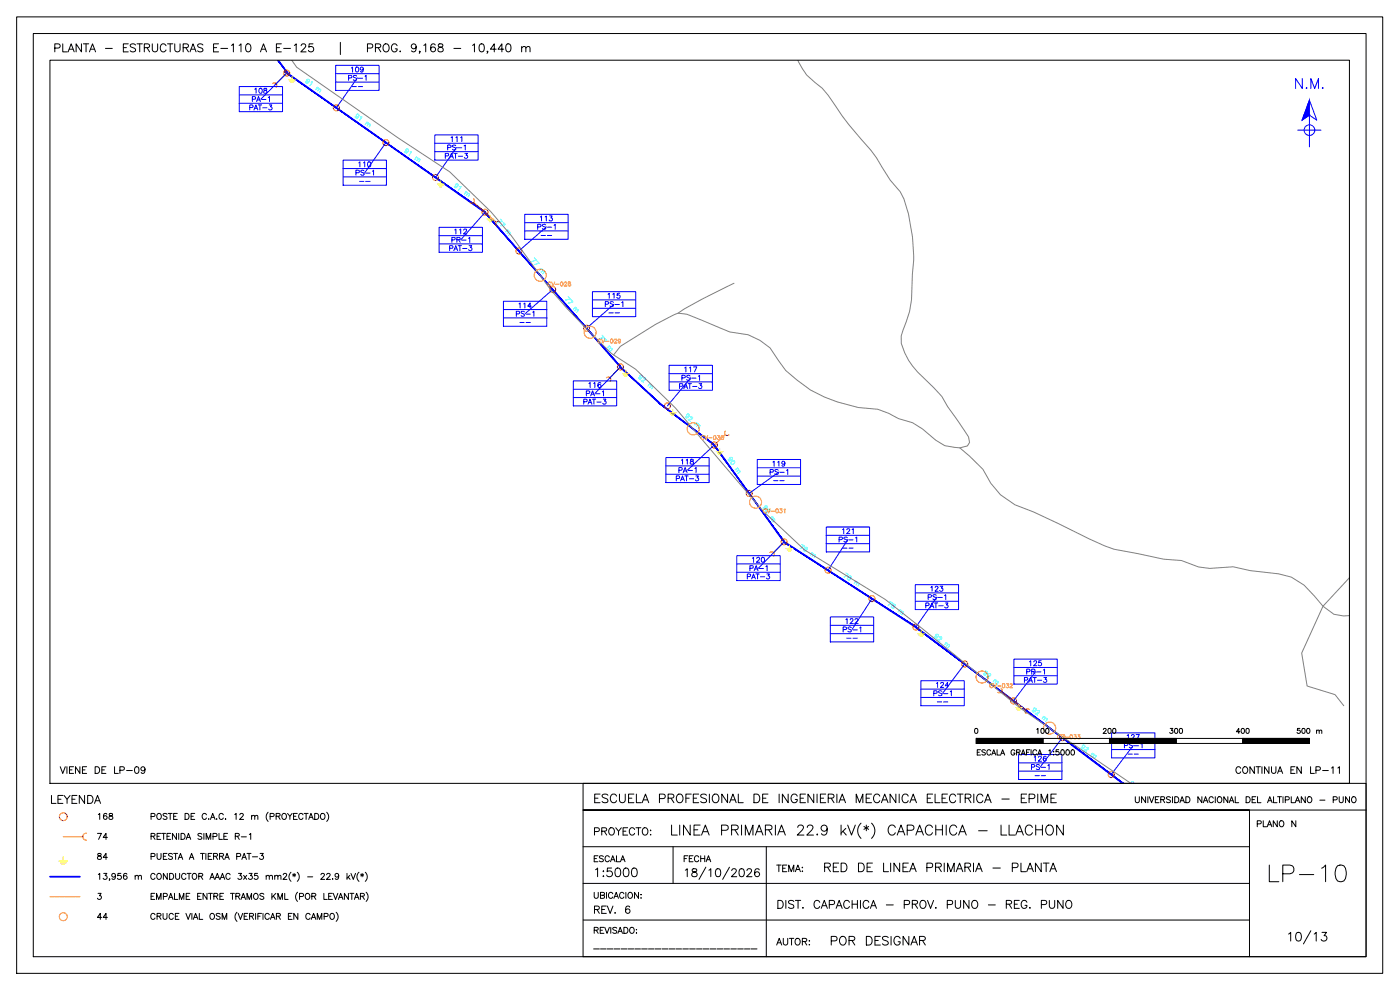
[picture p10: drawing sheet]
<svg xmlns="http://www.w3.org/2000/svg" width="420mm" height="297mm" viewBox="0 0 420 297" stroke-linecap="round" stroke-linejoin="round" font-family="sans-serif">
<!-- layer: RP_CONDUCTOR -->
<g fill="#00f" stroke="#00f" stroke-width=".3">
<path d="M83.3 18.1l3.2 4.3 .2-.1zM83.3 18.1h.3l3.1 4.2z"/>
<path d="M85.6 21.4l-.2 .2 60.2 42zM85.4 21.6l60.2 42-.1 .2zM145.6 63.6l-.1 .2 40.8 46.2zM145.5 63.8l40.8 46.2-.2 .2zM186.3 110l-.2 .2 11.7 10.6zM186.1 110.2l11.7 10.6-.1 .2zM197.8 120.8l-.1 .2 16.7 12.4zM197.7 121l16.7 12.4-.1 .2zM214.4 133.4l-.1 .2 21.1 28.9zM214.3 133.6l21.1 28.9-.2 .2zM235.4 162.5l-.2 .2 39.7 25.4zM235.2 162.7l39.7 25.4-.1 .2zM274.9 188.1l-.1 .2 62.3 46.7zM274.8 188.3l62.3 46.7h-.4z"/>
</g>
<!-- layer: RP_EMPALME -->
<path d="M85.5 21.5l1.1 .9M15 269.1h1.3M16.6 269.1h1.2M18.1 269.1h1.3M19.6 269.1h1.3M21.1 269.1h1.3M22.7 269.1h1.3" fill="none" stroke="#f00" stroke-width=".3"/>
<!-- layer: RP_POSTE -->
<g fill="none" stroke="#f00" stroke-width=".3">
<circle cx="86.1" cy="21.9" r=".9"/>
<circle cx="100.9" cy="32.4" r=".9"/>
<circle cx="115.8" cy="42.8" r=".9"/>
<circle cx="130.7" cy="53.3" r=".9"/>
<circle cx="145.6" cy="63.7" r=".9"/>
<circle cx="155.7" cy="75.3" r=".9"/>
<circle cx="165.9" cy="86.9" r=".9"/>
<circle cx="176" cy="98.5" r=".9"/>
<circle cx="186.2" cy="110.1" r=".9"/>
<circle cx="200.3" cy="121.8" r=".9"/>
<circle cx="214.4" cy="133.5" r=".9"/>
<circle cx="224.8" cy="148" r=".9"/>
<circle cx="235.3" cy="162.6" r=".9"/>
<circle cx="248.5" cy="171.1" r=".9"/>
<circle cx="261.7" cy="179.6" r=".9"/>
<circle cx="274.9" cy="188.1" r=".9"/>
<circle cx="289.5" cy="199.2" r=".9"/>
<circle cx="304.2" cy="210.3" r=".9"/>
<circle cx="318.8" cy="221.3" r=".9"/>
<circle cx="333.5" cy="232.4" r=".9"/>
<circle cx="19" cy="245" r="1.17"/>
</g>
<!-- layer: RP_RETENIDA -->
<g fill="none" stroke="#f00" stroke-width=".3">
<path d="M81.8 25.1a.79 .79 0 0 1 1.1 0 .79 .79 0 0 1 0 1.1M86 21.9l-3.1 3.2M142.1 59.6a.79 .79 0 0 1 .1 1.1 .79 .79 0 0 1-1.1 .1M142.2 60.7l6.7 6M150.1 66.6a.79 .79 0 0 0-1.1 .1 .79 .79 0 0 0 0 1.1M182 113.4a.79 .79 0 0 1 1.1-.1 .79 .79 0 0 1 0 1.2M186.2 110.1l-3.1 3.2M231 165.8a.79 .79 0 0 1 1.2 0 .79 .79 0 0 1 0 1.1M235.3 162.6l-3.1 3.2M300.6 207.6l7.2 5.4M308.9 212.9a.79 .79 0 0 0-1.1 .1 .79 .79 0 0 0 .1 1.1M19 251h5.8"/>
<path d="M25.9 250a1.05 1.05 0 0 0-1.1 1 1.05 1.05 0 0 0 1.1 1.1"/>
</g>
<!-- layer: RP_PTIERRA -->
<g fill="none" stroke="#ff0" stroke-width=".3">
<path d="M86.6 23.9h2M87 24.3h1.3M87.4 24.7h.5M87.7 22.9v1M131.3 55.3h2M131.6 55.7h1.3M132 56.1h.6M132.3 54.3v1M146.2 65.7h2M146.5 66.1h1.3M146.9 66.5h.5M147.2 64.7v1"/>
<path d="M186.8 112.1h2M187.1 112.5h1.3M187.5 112.9h.6M187.8 111.1v1M200.9 123.8h2M201.2 124.2h1.3M201.6 124.6h.6M201.9 122.8v1M214.9 135.5h2.1M215.3 135.9h1.3M215.6 136.3h.7M216 134.5v1"/>
<path d="M235.9 164.6h2M236.3 165h1.3M236.6 165.4h.6M236.9 163.6v1M275.5 190.1h2M275.8 190.5h1.3M276.2 191h.6M276.5 189.2v.9M304.8 212.3h2M305.1 212.7h1.3M305.5 213.1h.6M305.8 211.3v1"/>
<path d="M17.7 258.3h2.6M18.1 258.9h1.7M18.6 259.4h.8M19 257.1v1.2"/>
</g>
<!-- layer: RP_CUADROPOSTE -->
<g fill="none" stroke="#00f" stroke-width=".3">
<path d="M100.7 19.6h13v7.5h-13zM71.8 26h13v7.5h-13zM71.8 28.5h13M71.8 31h13M86 21.9l-7.7 7.8M100.7 22.1h13M100.7 24.6h13M107.3 23.4l-6.4 9M103 48.1h13v7.5h-13zM103 50.6h13M103 53.1h13M115.8 42.8l-6.3 9"/>
<path d="M130.5 40.5h13v7.5h-13zM130.5 43h13M130.5 45.5h13M137 44.2l-6.3 9.1M131.8 68.2h13v7.5h-13zM131.8 70.7h13M131.8 73.2h13M145.6 63.7l-7.3 8.3M157.5 64.3h13v7.5h-13zM157.5 66.8h13M157.5 69.3h13M164 68.1l-8.3 7.2"/>
<path d="M151.1 90.4h13v7.5h-13zM151.1 92.9h13M151.1 95.4h13M165.9 86.9l-8.3 7.2M177.8 87.5h13v7.5h-13zM177.8 90h13M177.8 92.5h13M184.3 91.3l-8.3 7.2M172.1 114.3h13v7.5h-13zM172.1 116.8h13M172.1 119.3h13M186.2 110.1l-7.6 7.9"/>
<path d="M200.8 109.6h13v7.5h-13zM200.8 112.1h13M200.8 114.6h13M207.3 113.4l-7 8.4M199.8 137.3h13v7.5h-13zM199.8 139.8h13M214.4 133.5l-8.1 7.5M227.3 137.9h13v7.5h-13zM199.8 142.3h13M227.3 140.4h13M227.3 142.9h13M233.8 141.6l-9 6.4"/>
<path d="M248 158.1h13v7.5h-13zM221.1 166.7h13v7.5h-13zM221.1 169.2h13M221.1 171.7h13M235.3 162.6l-7.7 7.9M248 160.6h13M248 163.1h13M254.5 161.9l-6 9.2M261.7 179.6l-6 9.3M274.7 175.4h13v7.5h-13zM274.7 177.9h13M281.2 179.2l-6.4 9"/>
<path d="M249.2 185.1h13v7.5h-13zM249.2 187.6h13M249.2 190.1h13M274.7 180.4h13M289.5 199.2l-6.6 8.8M304.3 197.8h13v7.5h-13zM276.4 204.2h13v7.6h-13zM276.4 206.8h13M276.4 209.3h13M304.3 200.3h13M304.3 202.8h13M310.8 201.5l-6.6 8.8"/>
<path d="M333.6 219.9h13v7.5h-13zM305.7 226.4h13v7.5h-13zM305.7 228.9h13M305.7 231.4h13M318.8 221.3l-6.6 8.8M333.6 222.4h13M333.6 224.9h13M340.1 223.7l-6.6 8.7"/>
</g>
<!-- layer: RP_VANO -->
<g fill="none" stroke="#0ff" stroke-width=".3">
<path d="M92.8 24.5a.41 .41 0 0 1-.7-.1 .41 .41 0 0 1 .3-.6 .41 .41 0 0 1 .5 .4l-.8 .8-.3-.4M93.4 24.7l.4-.1-.8 1.1M95.1 26.4l.6 .2-.4 .7M95.2 26.2l-.5 .7M95.7 26.8h.4l.2 .2-.4 .7M107.6 34.9a.41 .41 0 0 1-.6-.1 .41 .41 0 0 1 .3-.6 .41 .41 0 0 1 .4 .5l-.5 .7h-.4l-.2-.4M108.2 35.1h.4l-.7 1M110 36.8h.4l.2 .2-.4 .7M110.1 36.6l-.5 .7M110.5 37.2h.4l.2 .2-.4 .7M122.5 45.3a.41 .41 0 0 1-.6 0 .41 .41 0 0 1 .2-.6 .41 .41 0 0 1 .5 .4l-.7 .8-.4-.4M123.1 45.5h.4l-.7 1.1"/>
<path d="M124.9 47.3h.3l.3 .2-.4 .7M125 47.1l-.5 .7M125.4 47.7h.4l.2 .2-.4 .7M137.4 55.8a.4 .4 0 0 1-.7 0 .4 .4 0 0 1 .3-.7 .4 .4 0 0 1 .5 .4l-.7 .8-.4-.4M138 56h.4l-.8 1M139.7 57.7l.7 .2-.5 .7M139.9 57.5l-.5 .7M140.3 58.1h.4l.2 .2-.4 .7M150.2 65.8l.6 .6-1.4 .5M151 66.7l.6 .7-1.4 .4M152.3 69.1l.3 .1 .2 .3-.6 .5M152.4 69l-.6 .5"/>
<path d="M152.7 69.6l.5 .4-.5 .6M160.4 77.4l.6 .6-1.4 .5M161.2 78.3l.6 .7-1.4 .4M162.4 80.7l.4 .1 .1 .3-.5 .5M162.6 80.6l-.7 .5M162.9 81.2l.5 .4-.6 .6M170.5 89l.6 .6-1.4 .5M171.4 89.9l.5 .7-1.4 .4M172.6 92.3l.4 .1 .1 .3-.5 .5M172.7 92.2l-.6 .5M173 92.8l.4 .1 .1 .3-.5 .6M192.7 113.2a.4 .4 0 0 1-.7-.1 .4 .4 0 0 1 .3-.6 .4 .4 0 0 1 .5 .5l-.8 .7-.3-.5"/>
<path d="M193.1 113.4l.6 .1v.4l-1.3 .3 .7 .5M194.9 115.3h.3l.3 .3-.5 .7M195 115.2l-.5 .6M195.4 115.8l.6 .2-.5 .7M206.8 124.9a.4 .4 0 0 1-.7-.1 .4 .4 0 0 1 .3-.6 .4 .4 0 0 1 .5 .5l-.8 .7-.3-.4M207.2 125.1h.4l.2 .5-1.3 .3 .7 .5M208.9 127h.4l.2 .3-.4 .7M209.1 126.9l-.6 .6M209.5 127.5l.6 .2-.5 .7M218.6 137.8l-.1 .1a.59 .59 0 0 0 .9 .2 .59 .59 0 0 0 .1-.8 .4 .4 0 0 0-.5 .4 .4 .4 0 0 0 .6 .3M219.6 138.5l.7-.3a.6 .6 0 0 1-.1 1 .6 .6 0 0 1-.9-.3zM221.2 140.6l.4 .1 .1 .3-.6 .5"/>
<path d="M221.4 140.4l-.7 .5M221.6 141.1l.4 .1 .1 .3-.6 .5M229.1 152.3l-.1 .1a.6 .6 0 0 0 .9 .2 .6 .6 0 0 0 .1-.8 .4 .4 0 0 0-.5 .4 .4 .4 0 0 0 .6 .3M230.1 153l.6-.2a.59 .59 0 0 1 0 .9 .59 .59 0 0 1-.9-.2zM231.6 155.1l.6 .4-.7 .5M231.9 155l-.8 .5M232.1 155.7l.5 .3-.7 .6M240.7 163.4l.7 .5-1.2 .7M241.7 164.2l.3 1.1a.42 .42 0 0 1-.7 .1 .42 .42 0 0 1 0-.7h.9v-.4zM243.5 166l.6 .2-.3 .7M243.6 165.8l-.4 .7M244.1 166.4h.4l.2 .2-.4 .7"/>
<path d="M253.9 171.9l.7 .5-1.3 .7M254.8 172.8l.3 1a.42 .42 0 0 1-.6 .1 .42 .42 0 0 1 0-.7l.9 .1v-.4zM256.7 174.6l.6 .1-.4 .8M256.8 174.4l-.5 .7M257.3 174.9h.4l.2 .2-.4 .7M267 180.4l.8 .5-1.3 .8M268 181.3l-.1 .2a.54 .54 0 0 1 .4 .5 .54 .54 0 0 1-.3 .5l-.5-.3a.55 .55 0 0 1 .4-.5 .55 .55 0 0 1 .6 .2l.1-.3zM269.9 183.1l.4-.1 .2 .3-.4 .7M270 182.9l-.5 .7M270.4 183.5l.7 .1-.4 .7M281.5 191a.41 .41 0 0 1-.6-.1 .41 .41 0 0 1 .3-.6 .41 .41 0 0 1 .4 .4l-.7 .8-.4-.4M282 191.2l.4-.1 .2 .5-1.3 .3 .7 .6"/>
<path d="M283.8 193h.4l.2 .2-.4 .7M284 192.8l-.6 .7M284.4 193.4l.5 .2-.4 .7M296.2 202a.4 .4 0 0 1-.7 0 .4 .4 0 0 1 .3-.6 .4 .4 0 0 1 .5 .4l-.7 .8-.4-.5M296.7 202.2l.2-.1 .3 .2v.4l-1.2 .3 .7 .5M310.9 213.1a.41 .41 0 0 1-.7 0 .41 .41 0 0 1 .2-.6 .41 .41 0 0 1 .5 .4l-.7 .7-.4-.4M311.3 213.3l.4-.1 .3 .5-1.3 .4 .7 .5M313.1 215.1l.6 .3-.4 .6M313.3 214.9l-.6 .7M313.7 215.5l.6 .3-.5 .6M325.5 224.2a.4 .4 0 0 1-.6-.1 .4 .4 0 0 1 .2-.6 .4 .4 0 0 1 .5 .4l-.7 .8-.4-.4M326 224.4l.3-.1 .3 .5-1.3 .3 .7 .5"/>
<path d="M327.8 226.2l.6 .2-.5 .7M327.9 226l-.5 .7M328.3 226.6h.4l.2 .2-.4 .7M339.5 235a.39 .39 0 0 1 .4-.4 .39 .39 0 0 1 .4 .4"/>
</g>
<!-- layer: VIAS -->
<path d="M87.6 18.1l1.4 2.1 30.6 21.3 15.4 10.1 12.3 11.9 6.2 7.2 11.7 16.2a231.8 231.8 0 0 0 18.9 19.6l6.7 4.3 11.9 11.6 26.4 31 12.4 11.6 24.2 14.9 40.6 32.6 33.1 22.5M239.5 18.1a18.6 18.6 0 0 0 7.3 8.4l1.8 2.1a103.2 103.2 0 0 0 12.7 16.4l1.7 2.3 4.2 6.7 3 3.5 1.1 2.2a51.1 51.1 0 0 1 2.5 22.6 35.9 35.9 0 0 1-2.8 16.7l-.5 1.8v2.2a20.7 20.7 0 0 0 6.7 10.3l5.5 5.6 1.7 3.1 6.3 9.1 .3 1.7-.7 1a10.6 10.6 0 0 1-9.5-1.7l-3.9-3.4-3-1.9-4.3-1.2-2.9-1.6-3.3-1.2a40.8 40.8 0 0 1-27.6-11.6l-4.7-6.8-3-2.3-3.6-1.7-5.5-.8-12.9-5.3-2.6-.3-6.7 3.3-10.6 6.6-2.1 2.6M220.3 85a139.7 139.7 0 0 0-16.8 9M288.1 134.4l2.9 2.5 4 3.9a21.2 21.2 0 0 0 15.2 12.8l16.5 8 4.7 2.2 2.9 1 14.9 3 5.4 .4 5.1 1.9 3.4 .4 7-.4 5.1 1.1 8.5 1 3.8 1 3.9 2.4 5.6 6.3 3.3 2.4 2.9 .5 1.8-.1M405 173.4l-8 8.5-6.3 14 1.6 9.9 8.4 2.6 2.6 3.4" fill="none" stroke="#808080" stroke-width=".3"/>
<!-- layer: CRUCES -->
<g fill="none" stroke="#ff7f00" stroke-width=".3">
<path d="M165.3 84.9a.44 .44 0 0 0-.5-.3 .44 .44 0 0 0-.3 .5v.3a.43 .43 0 0 0 .3 .4 .43 .43 0 0 0 .5-.3M165.6 84.6l.4 1.2 .5-1.2M166.8 85.3h1M168.4 84.7a.55 .55 0 0 1 .6 .5 .55 .55 0 0 1-.6 .6l-.2-.5zM169.4 84.9l.5-.3 .2 .3-.8 .9h.8M170.6 84.7l-.1 .2a.65 .65 0 0 1 .7 .9h-.4a.41 .41 0 0 1-.3-.5 .41 .41 0 0 1 .5-.2l.2-.4zM230 153a.44 .44 0 0 0-.5-.3 .44 .44 0 0 0-.4 .4v.3a.43 .43 0 0 0 .4 .5 .43 .43 0 0 0 .5-.3M230.2 152.7l.5 1.2 .4-1.2M231.4 153.4h1M234.1 152.7h.6l-.3 .4a.4 .4 0 0 1 .3 .7 .4 .4 0 0 1-.7-.1M235.3 152.9l.3-.2v1.2M318.2 220.8a.43 .43 0 0 0-.5-.3 .43 .43 0 0 0-.3 .4v.3a.44 .44 0 0 0 .3 .5 .44 .44 0 0 0 .5-.3"/>
<path d="M318.5 220.5l.4 1.2 .5-1.2M319.7 221.2h1M322.3 220.5h.7l-.4 .4a.4 .4 0 0 1 .3 .7 .4 .4 0 0 1-.7-.2M323.5 220.5h.6l-.3 .4a.4 .4 0 0 1 .3 .7 .4 .4 0 0 1-.7-.2"/>
<circle cx="162.1" cy="82.6" r="1.81"/>
<circle cx="177.1" cy="99.7" r="1.81"/>
<circle cx="208" cy="128.7" r="1.81"/>
<circle cx="226.7" cy="150.7" r="1.81"/>
<circle cx="233.2" cy="153.2" r=".55"/>
<circle cx="294.7" cy="203.1" r="1.81"/>
<circle cx="321.5" cy="221" r=".55"/>
<circle cx="19" cy="275" r="1.2"/>
</g>
<!-- layer: MARCO -->
<path d="M5 5.1h410v286.9h-410zM10 10.1h400v276.9h-400zM15 18.1h390v216.9h-390z" fill="none" stroke="#000" stroke-width=".3"/>
<!-- layer: NM -->
<g fill="none" stroke="#00f" stroke-width=".3">
<path d="M389.5 39.1h7M393 30.1l2.2 6-2.2-1.5-2.2 1.5zM393 34.6v9.5"/>
<circle cx="393" cy="39" r="1.6"/>
</g>
<path d="M393 30.1v4.5h-1.7zM391.3 34.6l-.5 1.5 2.2-1.5z" fill="#00f" stroke="#00f" stroke-width=".3"/>
<!-- layer: ROTULO -->
<g fill="none" stroke="#000" stroke-width=".3">
<path d="M16.4 14.4h1.1a.64 .64 0 0 0 .6-.6 .64 .64 0 0 0-.6-.6h-1.1v2.4M18.8 13.2v2.4h1.4M20.4 15.6l1-2.4 .9 2.4M20.8 14.8h1.1M24.4 13.2v2.4l-1.6-2.4v2.4M25 13.2h1.6M25.8 13.2v2.4M26.8 15.6l1-2.4 .9 2.4M27.2 14.8h1.1M31.6 14.5h2.1M37 14.3h.9M38.5 13.2h-1.5v2.4h1.5"/>
<path d="M40.7 13.5a.9 .9 0 0 0-.9-.4 .9 .9 0 0 0-.7 .6l.2 .4 1.1 .4 .3 .7a1.07 1.07 0 0 1-1.6 0M41.1 13.2h1.6M41.9 13.2v2.4M43.3 14.3l1.4-.1 .2-.3-.1-.5-.5-.2h-1v2.4M44.1 14.3l.8 1.3M45.7 13.2v1.7a.81 .81 0 0 0 .8 .7 .81 .81 0 0 0 .8-.7v-1.7M49.8 13.7a.88 .88 0 0 0-1-.6 .88 .88 0 0 0-.7 1v.6a.88 .88 0 0 0 .7 .9 .88 .88 0 0 0 1-.6M50.3 13.2h1.6M51.1 13.2v2.4M52.5 13.2v1.7a.8 .8 0 0 0 .7 .7 .8 .8 0 0 0 .8-.7v-1.7M55 14.3l1.3-.1 .3-.3-.1-.5-.5-.2h-1v2.4M55.8 14.3l.8 1.3"/>
<path d="M57 15.6l.9-2.4 .9 2.4M57.4 14.8h1.1M60.9 13.5a.89 .89 0 0 0-.9-.4 .89 .89 0 0 0-.7 .6l.2 .4 1.2 .4 .2 .7a1.05 1.05 0 0 1-1.6 0M64.1 14.3h.9M65.6 13.2h-1.5v2.4h1.5M66.3 14.5h2M69.5 13.6l.5-.4v2.4M71.8 13.6l.5-.4v2.4M74 13.3a.76 .76 0 0 1 1.2 .3 1.12 1.12 0 0 1 .1 1.4 1.12 1.12 0 0 1-1.3 .4l-.3-.9zM78.2 15.6l.9-2.4 .9 2.4M78.5 14.8h1.2M83 14.3h.9"/>
<path d="M84.4 13.2h-1.4v2.4h1.4M85.1 14.5h2.1M88.3 13.6l.6-.4v2.4M90.4 13.7l.2-.4 .7-.1 .4 .2 .1 .5-1.5 1.7h1.6M93.9 13.2h-1.1l-.1 1a.84 .84 0 0 1 1.2 0 .84 .84 0 0 1-.1 1.2 .84 .84 0 0 1-1.2-.3M102.2 12.7v3.7M110.3 14.4l1.4-.1 .2-.3-.1-.6-.5-.2h-1v2.4M112.7 14.3l1.3-.1 .3-.6-.6-.4h-1v2.4M113.5 14.3l.8 1.3M115.4 13.3a1.19 1.19 0 0 1 1.5 .8 1.19 1.19 0 0 1-.8 1.5 1.25 1.25 0 0 1-1.2-.9 1.25 1.25 0 0 1 .5-1.4zM119.2 13.7a.88 .88 0 0 0-1-.6 .88 .88 0 0 0-.7 1v.6a.86 .86 0 0 0 .8 .9 .86 .86 0 0 0 .9-.9h-.6M120 15.4h.2z"/>
<path d="M124.9 14a.74 .74 0 0 1-1 .6 .74 .74 0 0 1-.3-1.1 .74 .74 0 0 1 1.2 0 1.28 1.28 0 0 1-.8 2.1l-.5-.4M126 15.4h-.2h.2l-.2 .6M127.2 13.6l.6-.4v2.4M130.6 13.5a.69 .69 0 0 0-1-.2 1.38 1.38 0 0 0 .4 2.3 .75 .75 0 0 0 .7-.8 .75 .75 0 0 0-.7-.7 .75 .75 0 0 0-.8 .7M131.6 13.3a.5 .5 0 0 0 .3 .8 .85 .85 0 0 1 .9 .3 .85 .85 0 0 1 0 1l-.8 .2-.5-.3a.88 .88 0 0 1 .1-.9 .88 .88 0 0 1 1-.3 .48 .48 0 0 0 .2-.8zM136.2 14.5h2.1M141.8 13.6l.6-.4v2.4M144.1 13.3a.76 .76 0 0 1 1.1 .3l.2 .6a1.03 1.03 0 0 1-1 1.4 1.55 1.55 0 0 1-.3-2.3zM146.4 15.4h-.2h.2l-.2 .6M148.9 14.8h-1.7l1.1-1.6v2.4M151.2 14.8h-1.7l1.1-1.6v2.4M152.1 13.3a.76 .76 0 0 1 1.1 .3l.2 .6a1.03 1.03 0 0 1-1 1.4 1.55 1.55 0 0 1-.3-2.3z"/>
<path d="M156.5 14.4l.6-.4 .6 .1 .1 1.5M156.5 14v1.6M157.8 14.4l.6-.4 .6 .1 .1 1.5M292.7 218.6a.74 .74 0 0 1 .9 .6 .74 .74 0 0 1-.5 .9l-.6-.3zM175 235h235v52h-235zM293 221.6h20v1.5h-20zM293.3 225.7h.6M294.3 224.9h-1v1.7h1M295.7 225.2l-.4-.3-.6 .3v.3l1 .4v.4l-.4 .3-.6-.3M297.3 225.3a.59 .59 0 0 0-.6-.4 .59 .59 0 0 0-.5 .7v.3a.59 .59 0 0 0 .5 .7 .59 .59 0 0 0 .6-.4M297.6 226.6l.6-1.7 .7 1.7M297.9 226h.7"/>
<path d="M299.2 224.9v1.7h.9M300.3 226.6l.6-1.7 .6 1.7M300.5 226h.8M304.6 225.3a.59 .59 0 0 0-.7-.4 .59 .59 0 0 0-.5 .7v.3a.57 .57 0 0 0 .6 .7 .57 .57 0 0 0 .6-.7h-.4M305.1 225.7l.9-.1 .1-.5-1-.2v1.7M305.6 225.7l.6 .9M306.5 226.6l.6-1.7 .6 1.7M306.7 226h.8M313 221.6h20v1.5h-20zM317.7 224.9h-.7l-.1 .7a.57 .57 0 0 1 .9 0 .57 .57 0 0 1-.2 .9 .57 .57 0 0 1-.8-.2M318.6 225a.79 .79 0 0 1 .9 .6 .79 .79 0 0 1-.5 1l-.6-.3-.1-.7zM320.1 225a.79 .79 0 0 1 .9 .6 .79 .79 0 0 1-.5 1l-.5-.3-.1-.7z"/>
<path d="M321.6 225a.79 .79 0 0 1 1 .6 .79 .79 0 0 1-.6 1l-.5-.3-.1-.7zM333 221.6h20v1.5h-20zM340.7 239v1.3l.5 .5 .6-.2 .1-1.6M343.8 239v1.8l-1.2-1.8v1.8M344.5 239v1.8M344.9 239l.7 1.8 .7-1.8M346.7 239.9h.7M347.8 239h-1.1v1.8h1.1M348.4 239.9l1-.1 .1-.6-1.1-.2v1.8M349 239.9l.5 .9M351.3 239.3l-.5-.3-.6 .1v.6l.9 .4 .2 .5-.5 .2-.7-.2M351.9 239v1.8"/>
<path d="M352.6 239h.5a.95 .95 0 0 1 .7 .9 .95 .95 0 0 1-.7 .9h-.5zM353 221.6h20v1.5h-20zM355.9 239h.6a.95 .95 0 0 1 .6 .9 .95 .95 0 0 1-.6 .9h-.6zM360.7 239v1.8l-1.2-1.8v1.8M364.1 239.5a.66 .66 0 0 0-.7-.5 .66 .66 0 0 0-.6 .7v.5a.67 .67 0 0 0 .6 .6 .67 .67 0 0 0 .7-.4M364.7 239v1.8M365.5 239.3l.2-.2a.84 .84 0 0 1 1 .8 .84 .84 0 0 1-1 .9l-.4-.6zM368.5 239v1.8l-1.2-1.8v1.8M370.7 239v1.8h1.1M373 221.6h20v1.5h-20zM374 239h.6a.97 .97 0 0 1 .6 .9 .97 .97 0 0 1-.6 .9h-.6zM375.8 239.9h.7"/>
<path d="M376.9 239h-1.1v1.8h1.1M377.4 239v1.8h1M382.2 239v1.8h1M383.4 239h1.2M384 239v1.8M385 239v1.8M385.7 240l1.1-.1v-.7l-1.1-.2v1.8M387.5 239v1.8h1.1M391.7 239v1.8l-1.2-1.8v1.8M392.7 239.1a.84 .84 0 0 1 1 .8 .84 .84 0 0 1-1 .9l-.4-.6zM400.1 240l1.1-.1v-.7l-1.1-.2v1.8M401.9 239v1.3l.5 .5 .6-.2 .1-1.6"/>
<path d="M405 239v1.8l-1.2-1.8v1.8M406 239.1a.84 .84 0 0 1 1 .8 .84 .84 0 0 1-1 .9l-.4-.6zM175 254h200M201.5 247.6v3h1.8M202 254v11.1M204 247.6v3M207.1 247.6v3l-2-3v3M208.3 249h1.1M210.1 247.6h-1.8v3h1.8M210.5 250.6l1.2-3 1.1 3M211 249.5h1.4M216.6 249.1l1.7-.1a.79 .79 0 0 0 .2-.9 .79 .79 0 0 0-.7-.5h-1.2v3"/>
<path d="M219.6 249l1.7-.2 .3-.4-.2-.6-.6-.2h-1.2v3M220.6 249l1 1.6M222.5 247.6v3M223.7 250.6v-3l1.1 3 1.2-3v3M226.7 250.6l1.1-3 1.2 3M227.1 249.5h1.5M229.7 249l1.7-.2 .3-.4-.1-.6-.6-.2h-1.3v3M230 254v33M230.7 249l1 1.6M232.7 247.6v3M233.4 250.6l1.1-3 1.2 3M233.8 249.5h1.5"/>
<path d="M239.4 248.3l.2-.5 .4-.2 .8 .1a.66 .66 0 0 1 .2 1l-1.7 1.9h2M242.3 248.3l.1-.5 .4-.2 .9 .1a.66 .66 0 0 1 .1 1l-1.7 1.9h2M245.3 250.3v.3zM248.3 248.5a.93 .93 0 0 1-1.3 .9 .93 .93 0 0 1-.4-1.5 .93 .93 0 0 1 1.5 .1 2.71 2.71 0 0 1-.3 2.4 .87 .87 0 0 1-1.3-.3M252.4 247.6v3M253 249.4l1 1.2M253.8 248.5l-1.4 1.5M254.4 247.6l1.1 3 1.2-3M258.4 247a3.1 3.1 0 0 0 0 4.6M259.3 248l1.4 .8M260 247.6v1.7M260.7 248l-1.4 .8"/>
<path d="M261.6 247a3.1 3.1 0 0 1 0 4.6M268.7 248.3a1.1 1.1 0 0 0-1.3-.8 1.1 1.1 0 0 0-.8 1.2 1.32 1.32 0 0 0 .2 1.4 1.32 1.32 0 0 0 1.5 .3l.4-.6M269.3 250.6l1.1-3 1.1 3M269.7 249.5h1.4M272.3 249.1h1.3a.78 .78 0 0 0 .7-.8 .78 .78 0 0 0-.7-.7h-1.3v3M274.8 250.6l1.2-3 1.1 3M275.3 249.5h1.4M279.8 248.3a1.1 1.1 0 0 0-1.2-.8 1.1 1.1 0 0 0-.9 1.2 1.31 1.31 0 0 0 .3 1.4 1.31 1.31 0 0 0 1.4 .3l.4-.6M280.8 249h2M280.8 247.6v3M282.8 247.6v3M284 247.6v3"/>
<path d="M287.1 248.3a1.1 1.1 0 0 0-1.2-.8 1.1 1.1 0 0 0-.9 1.2 1.31 1.31 0 0 0 .3 1.4 1.31 1.31 0 0 0 1.4 .3l.4-.6M287.7 250.6l1.1-3 1.2 3M288.1 249.5h1.5M293.7 249.3h2.6M300.4 247.6v3h1.7M302.8 247.6v3h1.7M304.8 250.6l1.2-3 1.1 3M305.3 249.5h1.4M309.8 248.3a1.1 1.1 0 0 0-1.2-.8 1.1 1.1 0 0 0-.9 1.2 1.31 1.31 0 0 0 .3 1.4 1.31 1.31 0 0 0 1.4 .3l.4-.6M310.8 249h2M310.8 247.6v3M312.8 247.6v3"/>
<path d="M314.1 248a1.1 1.1 0 0 1 1.3-.4 1.1 1.1 0 0 1 .7 1.1 1.32 1.32 0 0 1-.3 1.4 1.32 1.32 0 0 1-1.4 .3 1.85 1.85 0 0 1-.3-2.4zM319.1 247.6v3l-2-3v3M354.1 240.8l.7-1.8 .7 1.8M354.4 240.2h.8M361.1 240.8l.7-1.8 .7 1.8M361.4 240.2h.8M368.9 240.8l.7-1.8 .7 1.8M369.2 240.2h.8M380.4 240.8l.7-1.8 .7 1.8M380.7 240.2h.8M388.7 240.8l.7-1.8 .7 1.8M389 240.2h.8"/>
<path d="M396.1 240.1h1.5M410 243h-235h200v44M175 276h200M175 265.1h200M178.3 267.7v1.3l.5 .5 .7-.2v-1.6M178.3 279.1l1.1-.1 .1-.6-1.2-.2v1.8M178.9 279.1l.6 .9M180.1 279.1h.7M180.2 268.6l1.1-.1v-.6l-1.1-.2v1.8l1.1-.1 .1-.4-.4-.4M181.3 278.2h-1.2v1.8h1.2M181.5 278.2l.7 1.8 .7-1.8M182 267.7v1.8"/>
<path d="M183.3 278.2v1.8M183.9 268.2a.66 .66 0 0 0-.8-.5 .66 .66 0 0 0-.5 .7 .74 .74 0 0 0 .2 1 .74 .74 0 0 0 1-.1l.1-.2M184.2 269.5l.7-1.8 .7 1.8M184.5 269h.9M185.1 278.5l-.4-.3-.8 .3 .2 .4 1 .6v.3l-.4 .2-.8-.2M185.7 279.4h.9M187.2 268.2a.66 .66 0 0 0-.7-.5 .66 .66 0 0 0-.6 .7 .74 .74 0 0 0 .3 1 .74 .74 0 0 0 1-.1v-.2M187.2 278.2h.6a.95 .95 0 0 1 .7 .9 .95 .95 0 0 1-.7 .9h-.6zM187.8 267.7v1.8M188.8 267.8a.84 .84 0 0 1 1 .8 .84 .84 0 0 1-1 .9l-.4-.6zM189.3 278.3a.84 .84 0 0 1 1.1 .8 .84 .84 0 0 1-1.1 .9l-.3-.6zM190.9 278.9h.2z"/>
<path d="M190.9 280h.2zM191.6 267.7v1.8l-1.2-1.8v1.8M192.3 268.4h.2zM192.3 269.5h.2zM205.7 261.1l.5-.4v2.3M207.8 260.8a.49 .49 0 0 0 .3 .8l.4 .1a.69 .69 0 0 1 .7 .6 .69 .69 0 0 1-.6 .7h-.4a.69 .69 0 0 1-.6-.7 .69 .69 0 0 1 .7-.6l.4-.1a.47 .47 0 0 0 .3-.8zM211.8 260.2l-2 3.6M212.7 261.1l.6-.4v2.3M215 260.8a.8 .8 0 0 1 1.2 .3 1.13 1.13 0 0 1 .1 1.3 1.13 1.13 0 0 1-1.3 .5 1.88 1.88 0 0 1 0-2.1zM218.9 260.2l-2 3.6M219.6 261.2l.5-.5h.4l.5 .4-.4 .8-1.1 1.1h1.6M222.1 260.8a.8 .8 0 0 1 1.2 .3 1.13 1.13 0 0 1 .1 1.3 1.13 1.13 0 0 1-1.3 .5l-.3-.9z"/>
<path d="M224.2 261.2l.4-.5h.5l.5 .4-.4 .8-1.1 1.1h1.6M227.8 261a.7 .7 0 0 0-1-.2 1.36 1.36 0 0 0 .5 2.2 .75 .75 0 0 0 .7-.7 .75 .75 0 0 0-.8-.7 .75 .75 0 0 0-.7 .6M389.2 279.9a.84 .84 0 0 1 1.2 .4 1.3 1.3 0 0 1-.8 2 1.68 1.68 0 0 1-.4-2.4zM393.4 279.3l-2.2 3.9M396.7 279.7h1.4l-.7 1a.86 .86 0 0 1 .6 1.4 .86 .86 0 0 1-1.5-.2M185.4 280l.7-1.8 .7 1.8M386.7 280.3l.6-.6v2.6M394.4 280.3l.6-.6v2.6"/>
</g>
<!-- layer: 0 -->
<g fill="#000" stroke="#000" stroke-width=".3">
<path d="M293 221.6l20 1.5v-1.5zM293 221.6l20 1.5h-20z"/>
<path d="M333 221.6l20 1.5v-1.5zM333 221.6l20 1.5h-20z"/>
<path d="M373 221.6l20 1.5v-1.5zM373 221.6l20 1.5h-20z"/>
</g>
<!-- layer: RP_LEYENDA -->
<g fill="none" stroke="#000" stroke-width=".3">
<path d="M45.3 245l1.1-.1v-.7l-1.1-.1v1.8M45.3 250.9l1.1-.1v-.6l-1.1-.2v1.8M45.3 257l1.1-.1v-.7l-1.1-.1v1.8M45.9 250.9l.6 .9M47.1 256.1v1.2l.5 .6 .6-.3 .1-1.5M47.1 250.9h.7M47.2 244.3l.2-.2a.84 .84 0 0 1 1 .9 .84 .84 0 0 1-1 .8l-.3-.6zM48.2 250h-1.1v1.8h1.1M48.5 250h1.2M49 256.9h.7M49.1 250v1.8M50.1 244.3l-.4-.2-.8 .2 .2 .4 .9 .5 .1 .4-.4 .3-.8-.3"/>
<path d="M50.1 256.1h-1.1v1.8h1.1M50.1 250.9h.7M50.5 244.1h1.2M51.1 244.1v1.8M51.2 250h-1.1v1.8h1.1M51.8 256.3l-.5-.2-.7 .2 .1 .4 1 .5-.1 .6-.6 .1-.4-.3M52.1 244.9h.7M52.1 256.1h1.2M52.7 256.1v1.8M53 250v1.8l-1.2-1.8v1.8M53.2 244.1h-1.1v1.8h1.1M53.5 257.9l.7-1.8 .6 1.8"/>
<path d="M53.6 250v1.8M53.7 257.2h.9M54.3 250h.6a.95 .95 0 0 1 .7 .9 .95 .95 0 0 1-.7 .9h-.6zM55.5 244.1h.6a.96 .96 0 0 1 .7 .9 .96 .96 0 0 1-.7 .9h-.6zM55.9 251.8l.7-1.8 .6 1.8M56.1 251.3h.9M56.8 257.9l.7-1.8 .7 1.8M57.1 257.2h.8M57.3 244.9h.7M58.4 244.1h-1.1v1.8h1.1M60.2 256.1h1.2M60.6 250.3l-.4-.3-.8 .3 .2 .4 .9 .5 .1 .4-.4 .2-.8-.2"/>
<path d="M60.8 256.1v1.8M61.2 250v1.8M61.8 256.1v1.8M61.9 251.8v-1.8l.7 1.8 .6-1.8v1.8M62 244.5a.67 .67 0 0 0-.8-.4 .67 .67 0 0 0-.5 .6 .75 .75 0 0 0 .2 1 .75 .75 0 0 0 1-.1l.1-.2M62.5 256.9h.7M62.6 245.8h.1zM63.2 245.9l.6-1.8 .7 1.8M63.4 245.2h.9M63.6 256.1h-1.1v1.8h1.1M63.9 251l1.1-.1v-.7l-1.1-.2v1.8M64.1 256.9l1-.1 .1-.6-1.1-.1v1.8"/>
<path d="M64.7 256.9l.6 1M65 245.8h.1zM65.7 250v1.8h1.1M65.9 256.9l1-.1 .1-.6-1.1-.1v1.8M66.5 256.9l.6 1M67 244.5a.67 .67 0 0 0-.7-.4 .67 .67 0 0 0-.6 .6 .75 .75 0 0 0 .2 1 .75 .75 0 0 0 1-.1l.1-.2M67.2 250.9h.7M67.4 257.9l.7-1.8 .7 1.8M67.6 245.8h.2zM67.7 257.2h.9M68.3 250h-1.1v1.8h1.1M70.4 244.4l.5-.3v1.8"/>
<path d="M70.6 250.9l1-.1 .1-.6-1.1-.2v1.8M71 257l1.1-.1 .1-.7-1.2-.1v1.8M71.2 250.9l.6 .9M72 244.5l.3-.4 .7 .3-1.1 1.5h1.2M72.4 251.1h1.6M72.6 257.9l.7-1.8 .7 1.8M72.8 257.2h.9M74.1 256.1h1.2M74.7 256.1v1.8M74.8 250.4l.4-.4v1.8M75.5 245l.4-.3h.5l.1 1.2M75.5 244.7v1.2"/>
<path d="M75.8 257.1h1.5M76.5 245l.4-.3h.4l.1 1.2M78.1 256.1h.9l-.5 .6a.6 .6 0 0 1 .4 1 .6 .6 0 0 1-1-.2M80.5 243.7a1.88 1.88 0 0 0 0 2.8M81.1 245l1-.1 .1-.7-1.1-.1v1.8M82.9 244.9l1-.1 .1-.6-1.1-.1v1.8M83.5 244.9l.6 1M84.8 244.3l.1-.2a.84 .84 0 0 1 1.1 .9 .84 .84 0 0 1-1.1 .8l-.3-.6zM86.3 244.1l.7 .8v1M87.7 244.1l-.7 .8M88.1 244.9h.7M89.2 244.1h-1.1v1.8h1.1"/>
<path d="M90.9 244.5a.67 .67 0 0 0-.7-.4 .67 .67 0 0 0-.6 .6 .75 .75 0 0 0 .3 1 .75 .75 0 0 0 .9-.1l.1-.2M91.3 244.1h1.2M91.9 244.1v1.8M92.6 245.9l.7-1.8 .7 1.8M92.9 245.2h.9M94.4 244.1h.6a.95 .95 0 0 1 .7 .9 .95 .95 0 0 1-.7 .9h-.6zM96.3 244.3l.2-.2a.84 .84 0 0 1 1.1 .9 .84 .84 0 0 1-1.1 .8l-.3-.6zM98 243.7a1.88 1.88 0 0 1 0 2.8M29.4 268h1l-.6 .7a.59 .59 0 0 1 .5 1 .59 .59 0 0 1-1-.2M29.5 262.4l.4-.3v1.7M31.1 262.1h1l-.5 .6a.6 .6 0 0 1 .4 1 .6 .6 0 0 1-1-.2M32.9 263.8h-.1h.1l-.1 .4"/>
<path d="M34.6 262.6a.56 .56 0 0 1-.7 .5 .56 .56 0 0 1-.2-.9 .56 .56 0 0 1 .9 .1v.3a.85 .85 0 0 1-.6 1.2l-.4-.2M36.3 262.1h-.9l-.1 .7a.64 .64 0 0 1 1 0 .64 .64 0 0 1-.1 1 .64 .64 0 0 1-1-.3M38.1 262.3l-.1-.2a.89 .89 0 0 0-1.1 .7 .89 .89 0 0 0 .6 1 .56 .56 0 0 0 .7-.5 .56 .56 0 0 0-.6-.6 .56 .56 0 0 0-.6 .6M40.6 263l.4-.4 .4 .1 .1 1.1M40.6 262.6v1.2M41.5 263l.4-.4 .5 .1v1.1M45.3 268.9h.7M46.4 268h-1.1v1.9h1.1M46.5 262.5a.65 .65 0 0 0-.7-.5 .65 .65 0 0 0-.5 .7v.5a.65 .65 0 0 0 .5 .7 .65 .65 0 0 0 .7-.5M46.5 274.5a.65 .65 0 0 0-.7-.5 .65 .65 0 0 0-.5 .7v.5a.65 .65 0 0 0 .5 .7 .65 .65 0 0 0 .7-.5M47 269.9v-1.9l.6 1.9 .7-1.9v1.9M47.1 274.9l1.1-.1v-.6l-1.1-.1v1.8"/>
<path d="M47.4 262.1a.84 .84 0 0 1 1 .8 .84 .84 0 0 1-1 .9l-.3-.6zM47.7 274.9l.6 1M48.9 274.1v1.2l.5 .6 .6-.3 .1-1.5M49 269l1-.1 .1-.7-1.1-.2v1.9M50.2 262.1v1.7l-1.2-1.7v1.7M50.6 269.9l.6-1.9 .7 1.9M50.8 269.2h.9M50.9 262.1h.6a.95 .95 0 0 1 .6 .8 .95 .95 0 0 1-.6 .9h-.6zM52 274.5a.65 .65 0 0 0-.7-.5 .65 .65 0 0 0-.6 .7v.5a.65 .65 0 0 0 .6 .7 .65 .65 0 0 0 .7-.5M52.4 268v1.9h1M52.6 274.9h.7M52.7 262.1v1.2l.5 .5 .6-.2 .1-1.5"/>
<path d="M53.7 274.1h-1.1v1.8h1.1M53.8 269.9v-1.9l.7 1.9 .7-1.9v1.9M55.8 262.5a.67 .67 0 0 0-.8-.5 .67 .67 0 0 0-.5 .7v.5a.67 .67 0 0 0 .5 .7 .67 .67 0 0 0 .8-.5M55.8 274.1l.7 1.8 .6-1.8M55.9 268.9h.7M56.1 262.1h1.2M56.7 262.1v1.7M57 268h-1.1v1.9h1.1M57.6 274.1v1.8M57.8 262.3l.2-.2a.84 .84 0 0 1 1.1 .8 .84 .84 0 0 1-1.1 .9l-.3-.6zM58 275.9l.7-1.8 .7 1.8M58.3 275.3h.8"/>
<path d="M59.3 268.9h.7M59.6 262.9l1.1-.1 .1-.6-1.2-.1v1.7M59.8 274.1v1.8h1.1M60.2 262.9l.7 .9M60.4 268h-1.1v1.9h1.1M62.1 268v1.9l-1.2-1.9v1.9M62.6 268h1.2M63 263.8l.7-1.7 .7 1.7M63.2 274.3l.1-.2a.84 .84 0 0 1 1.1 .9 .84 .84 0 0 1-1.1 .8l-.3-.6zM63.2 268v1.9M63.2 263.3h.9M64.2 268.9l1-.1 .1-.6-1.1-.2v1.9"/>
<path d="M64.5 263.8l.7-1.7 .7 1.7M64.8 263.3h.8M64.8 268.9l.6 1M66 268.9h.7M66.1 263.8l.7-1.7 .6 1.7M66.1 274.3l-.5-.2-.7 .2 .1 .4 1.1 .6v.3l-.5 .3-.7-.3M66.3 263.3h.9M66.7 275.9v-1.8l.7 1.8 .7-1.8v1.8M67.1 268h-1.1v1.9h1.1M69.1 262.5a.65 .65 0 0 0-.8-.5 .65 .65 0 0 0-.5 .7v.5a.65 .65 0 0 0 .5 .7 .65 .65 0 0 0 .8-.5M69.2 268h1.2M69.8 268v1.9"/>
<path d="M70.8 268.9l1-.1 .1-.6-1.1-.2v1.9M71.1 273.7a1.85 1.85 0 0 0 0 2.7M71.4 268.9l.6 1M71.5 274.1l.7 1.8 .6-1.8M71.6 262.1h.9l-.5 .6a.6 .6 0 0 1 .4 1 .6 .6 0 0 1-1-.2M72.3 269.9l.7-1.9 .7 1.9M72.6 269.2h.8M73.1 262.6l.9 1.2M73.3 274.9h.7M74 262.6l-.9 1.2M74.1 269.9v-1.9l.7 1.9 .7-1.9v1.9M74.4 274.1h-1.1v1.8h1.1"/>
<path d="M74.7 262.1h1l-.5 .6a.6 .6 0 0 1 .4 1 .6 .6 0 0 1-1.1-.2M74.9 274.9l1-.1 .1-.6-1.1-.1v1.8M75.5 274.9l.6 1M76.3 268.3l.2-.2a.83 .83 0 0 1 1 .9 .83 .83 0 0 1-1 .8l-.4-.6zM76.7 274.1v1.8M77.3 262.1h-.8l-.1 .7a.64 .64 0 0 1 .9 0 .64 .64 0 0 1-.1 1 .64 .64 0 0 1-.9-.3M77.4 274.9h.7M78.5 274.1h-1.1v1.8M78.9 274.1v1.8M79.2 268.3l-.4-.3-.8 .3 .1 .4 1.1 .6v.3l-.4 .3-.8-.3M79.9 263l.4-.4 .4 .1 .1 1.1M79.9 262.6v1.2"/>
<path d="M80.8 263l.4-.4 .5 .1 .1 1.1M80.8 274.5a.67 .67 0 0 0-.7-.4 .67 .67 0 0 0-.6 .6v.5a.67 .67 0 0 0 .6 .7 .67 .67 0 0 0 .7-.5M81.2 275.9l.7-1.8 .6 1.8M81.4 275.3h.9M81.6 268v1.9M82 268.8l.8 1.1M82.4 263l.5-.4 .4 .1 .1 1.1M82.4 262.6v1.2M82.8 268l-1.2 1.2M83 274.9l1-.1 .1-.6-1.1-.1v1.8M83.4 263l.4-.4 .4 .1 .1 1.1M83.4 269.9v-1.9l.7 1.9 .7-1.9v1.9"/>
<path d="M83.6 274.9l.6 1M85 262.5l.4-.4h.5l.1 .3-.2 .6-.9 .8h1.2M85.4 268v1.9h1.1M86.6 274.9h.6M87.3 261.7a1.81 1.81 0 0 0 0 2.7M87.7 274.1h-1.1v1.8h1.1M87.8 262.3l.9 .5M88.3 262.1v1M88.7 262.3l-.9 .5M89.2 261.7a1.85 1.85 0 0 1 0 2.7M89.3 267.7a1.88 1.88 0 0 0 0 2.8M89.4 274.1v1.8l-1.2-1.8v1.8"/>
<path d="M89.9 269l1-.1 .1-.7-1.1-.2v1.9M91.9 268.1a.84 .84 0 0 1 1.1 .9 .84 .84 0 0 1-1.1 .8l-.3-.6zM92.3 263.1h1.6M93.1 274.5a.67 .67 0 0 0-.8-.4 .67 .67 0 0 0-.5 .6v.5a.67 .67 0 0 0 .5 .7 .67 .67 0 0 0 .8-.5M93.4 275.9l.7-1.8 .7 1.8M93.6 268.9l1-.1 .1-.6-1.1-.2v1.9M93.7 275.3h.8M94.2 268.9l.6 1M95.2 275.9v-1.8l.7 1.8 .7-1.8v1.8M96.3 262.5l.4-.4h.5l.2 .3-.3 .6-.9 .8h1.3M97.2 268v1.9h1M97.3 275l1-.1 .1-.7-1.1-.1v1.8"/>
<path d="M98 262.5l.4-.4 .7 .3-.3 .6-.8 .8h1.2M98.6 268.9h.7M99.2 274.3l.1-.2a.84 .84 0 0 1 1.1 .9 .84 .84 0 0 1-1.1 .8l-.3-.6zM99.8 263.8h.1zM99.8 268h-1.2v1.9h1.2M100 268l.7 1.9 .7-1.9M100.9 273.7a1.85 1.85 0 0 1 0 2.7M101.6 269.9l.6-1.9 .7 1.9M101.6 262.6a.56 .56 0 0 1-.7 .5 .56 .56 0 0 1-.2-.9 .56 .56 0 0 1 .9 .1v.3a.85 .85 0 0 1-.6 1.2l-.4-.2M101.8 269.2h.9M104.1 262.1v1.7M104.5 263.2l.6 .6"/>
<path d="M104.6 268v1.9l-1.2-1.9v1.9M105 262.6l-.9 .9M105 268h1.2M105.3 262.1l.7 1.7 .7-1.7M105.6 268v1.9M106.4 269.9l.6-1.9 .7 1.9M106.6 269.2h.9M107.7 261.7a1.81 1.81 0 0 0 0 2.7M108.2 268.9l1-.1 .2-.4-.5-.4h-.7v1.9M108.2 262.3l.9 .5M108.7 262.1v1M108.8 268.9l.6 1"/>
<path d="M109.1 262.3l-.9 .5M109.6 261.7a1.85 1.85 0 0 1 0 2.7M109.9 267.7a1.88 1.88 0 0 1 0 2.8"/>
</g>
<!-- layer: RP_CONDUCTOR -->
<path d="M15 263h9" fill="none" stroke="#00f" stroke-width=".51"/>
<text font-size="8.8" x="379.6" y="265.6">LP-10</text>
<text font-size="6.6" fill="#00f" x="387.7" y="27.9">N.M.</text>
<g font-size="5.7">
<text x="14.1" y="242.4">LEYENDA</text>
<text x="177.1" y="242">ESCUELA PROFESIONAL DE INGENIERIA MECANICA ELECTRICA - EPIME</text>
<text x="177.1" y="251.9">PROYECTO:</text>
<text x="246.2" y="262.8">RED DE LINEA PRIMARIA - PLANTA</text>
<text x="177.4" y="264.2">1:5000</text>
<text x="232.1" y="273.8">DIST. CAPACHICA - PROV. PUNO - REG. PUNO</text>
<text x="248.4" y="284.7">POR DESIGNAR</text>
</g>
<g font-size="5.3">
<text x="231.8" y="262.8">TEMA:</text>
<text x="177.1" y="275.2">REV. 6</text>
</g>
<g font-size="4.9" fill="#00f">
<text x="134.4" y="74.1">PR-1</text>
<text x="224.7" y="170">120</text>
<text x="307.6" y="201.1">125</text>
</g>
<g font-size="4.9">
<text x="16.9" y="233.2">VIENE DE LP-09</text>
<text x="369.7" y="233.2">CONTINUA EN LP-11</text>
<text x="28.2" y="246.9">168</text>
<text x="376.1" y="249.4">PLANO N</text>
<text x="27.9" y="252.9">74</text>
<text x="27.9" y="258.9">84</text>
<text x="177.1" y="259.6">ESCALA</text>
<text x="204.3" y="259.6">FECHA</text>
<text x="27.9" y="276.9">44</text>
<text x="231.8" y="284.7">AUTOR:</text>
</g>
<g font-size="4.4" fill="#00f">
<text x="104.1" y="22.9">109</text>
<text x="75.1" y="29.3">108</text>
<text x="74.4" y="31.7">PA-1</text>
<text x="133" y="46.2">PS-1</text>
<text x="134.1" y="43.7">111</text>
<text x="106.5" y="51.2">110</text>
<text x="135.1" y="71.3">112</text>
<text x="160.9" y="67.4">113</text>
<text x="154.5" y="93.5">114</text>
<text x="181.3" y="90.7">115</text>
<text x="204.3" y="112.9">117</text>
<text x="174.6" y="119.9">PA-1</text>
<text x="175.7" y="117.5">116</text>
<text x="203.6" y="115.4">PS-1</text>
<text x="202.5" y="142.9">PA-1</text>
<text x="203.2" y="140.4">118</text>
<text x="230.7" y="141.1">119</text>
<text x="251.5" y="161.2">121</text>
<text x="223.7" y="172.5">PA-1</text>
<text x="278" y="178.5">123</text>
<text x="277.3" y="181">PS-1</text>
<text x="252.6" y="188.4">122</text>
<text x="306.9" y="203.6">PR-1</text>
<text x="279.8" y="207.4">124</text>
<text x="336.9" y="223">127</text>
</g>
<g font-size="4.4">
<text x="310.1" y="221.2">100</text>
<text x="329.8" y="221.2">200</text>
<text x="350" y="221.2">300</text>
<text x="369.7" y="221.2">400</text>
<text x="388.1" y="221.2">500 m</text>
<text x="309" y="229.7">126</text>
</g>
<g font-size="4" fill="#ff7f00">
<text x="178.2" y="104.1">CV-029</text>
<text x="209.2" y="133">CV-030</text>
<text x="296" y="207.4">CV-032</text>
</g>
<g font-size="2.6" fill="#00f">
<text x="104.4" y="27.2">--</text>
<text x="106.5" y="55.7">--</text>
<text x="161.2" y="72">--</text>
<text x="181.3" y="95.2">--</text>
<text x="154.9" y="98.1">--</text>
<text x="231.1" y="145.3">--</text>
<text x="251.5" y="165.8">--</text>
<text x="252.9" y="192.6">--</text>
<text x="280.1" y="212">--</text>
<text x="337.3" y="227.5">--</text>
<text x="309.4" y="233.9">--</text>
</g>
<text font-size="2.6" x="177.1" y="286.1">________________________</text>
</svg>
